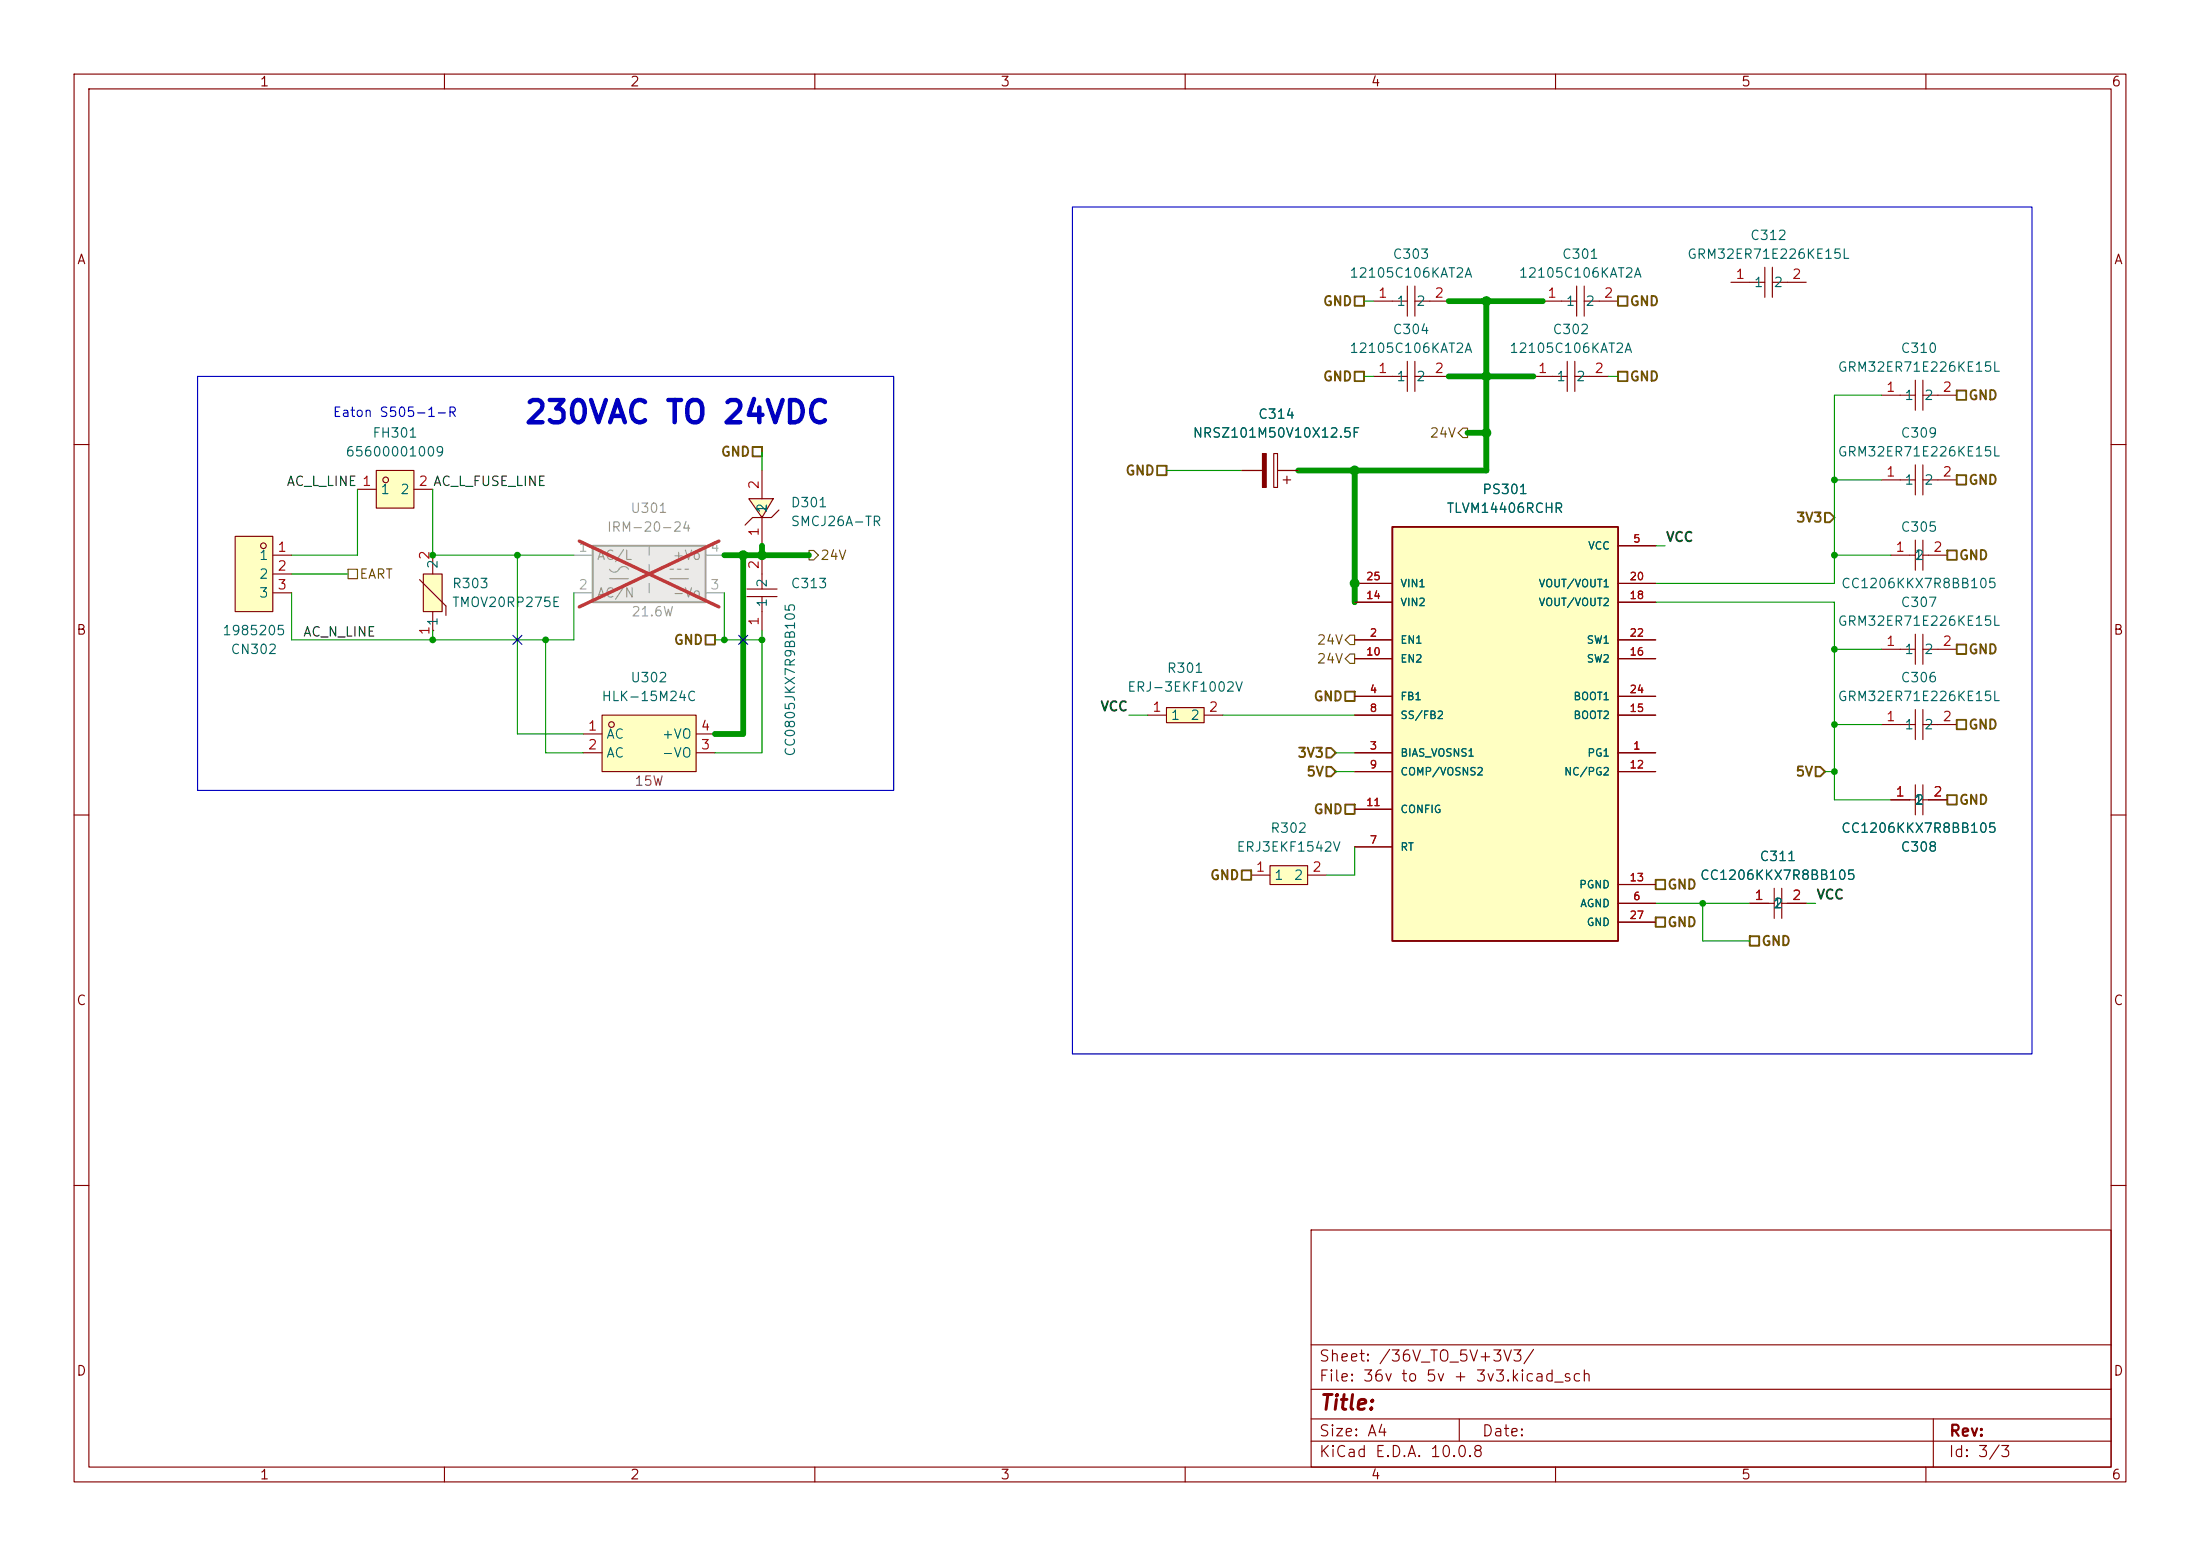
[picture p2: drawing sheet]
<svg xmlns="http://www.w3.org/2000/svg" width="297mm" height="210mm" viewBox="0 0 297 210" stroke-linecap="round" stroke-linejoin="round" font-family="sans-serif">
<g fill="none" stroke="#840000" stroke-width=".15">
<path d="M10 10h277v190h-277zM12 12h273v186h-273zM60 10v2M110 10v2M160 10v2M210 10v2M260 10v2M190 38.6v4.1M191 38.6v4.1M212.8 38.6v4.1M213.9 38.6v4.1M185.4 40.6h4.6"/>
<path d="M185.4 50.8h4.6M190 48.8v4M191 40.6h4.6M191 48.8v4M191 50.8h4.6M207 50.8h4.6M208.3 40.6h4.5M211.6 48.8v4M212.6 50.8h4.6M212.6 48.8v4M213.9 40.6h4.5M254 53.3h4.6"/>
<path d="M258.6 51.3v4.1M259.6 53.3h4.6M259.6 51.3v4.1M10 60h2M285 60h2M10 110h2M255.3 108h3.3M258.6 105.9v4.1M259.6 105.9v4.1M259.6 108h3.3M285 110h2M10 160h2"/>
<path d="M177 166h108v32h-108zM285 160h2M60 198v2M110 198v2M160 198v2M177 194.5h108M177 191.5h108M177 187.5h108M177 181.5h108M197 191.5v3M210 198v2M260 198v2"/>
<path d="M261 191.5v6.5"/>
</g>
<path d="M50.8 63.5h5.1v5.1h-5.1z" fill="#ffffc2"/>
<g fill="none" stroke="#840000" stroke-width=".15">
<path d="M48.3 66h2.5M50.8 63.5h5.1v5.1h-5.1zM55.9 66h2.5"/>
<circle cx="52.1" cy="64.8" r=".38"/>
</g>
<path d="M57.1 77.5h2.6v5.1h-2.6z" fill="#ffffc2"/>
<path d="M56.6 78.2l3.6 3.6v1.3M57.1 77.5h2.6v5.1h-2.6zM58.4 74.9h.1M58.4 74.9v2.6M58.4 85.1h.1M58.4 82.6v2.5" fill="none" stroke="#840000" stroke-width=".15"/>
<path d="M31.7 72.4h5.1v10.2h-5.1z" fill="#ffffc2"/>
<g fill="none" stroke="#840000" stroke-width=".15">
<path d="M31.7 72.4h5.1v10.2h-5.1zM36.8 74.9h2.6M36.8 77.5h2.6M36.8 80h2.6"/>
<circle cx="35.6" cy="73.7" r=".38"/>
</g>
<path d="M101.1 67.3h3.3l-1.5 2.6z" fill="#ffffc2"/>
<path d="M101.1 67.3h3.3l-1.5 2.6zM102.9 63.5v3.8M102.9 69.9v3.8M105.2 68.8l-1.1 1.1h-2.5l-1 1" fill="none" stroke="#840000" stroke-width=".15"/>
<path d="M81.3 96.5h12.7v7.6h-12.7z" fill="#ffffc2"/>
<g fill="none" stroke="#840000" stroke-width=".15">
<path d="M78.7 99.1h2.6M81.3 96.5h12.7v7.6h-12.7zM94 99.1h2.5M78.7 101.6h2.6M94 101.6h2.5"/>
<circle cx="82.6" cy="97.8" r=".38"/>
</g>
<path d="M80 73.7h15.2v7.6h-15.2z" fill="#ebeae8"/>
<path d="M80 73.7h15.2v7.6h-15.2z" fill="none" stroke="#9c9b98" stroke-width=".25"/>
<g fill="none" stroke="#9c9b98" stroke-width=".15">
<path d="M77.5 74.9h2.5M82.3 76.8a.77 .77 0 0 0 .7 .4 .77 .77 0 0 0 .7-.5 .73 .73 0 0 1 1.1 .1M82.3 78.1h2.5M87.6 73.7v1.2M87.6 76.2v1.3M87.6 78.7v1.3M90.4 78.1h2.6M90.4 76.8h.5M91.4 76.8h.5M92.5 76.8h.5M95.2 74.9h2.6M77.5 80h2.5"/>
<path d="M95.2 80h2.6"/>
</g>
<path d="M78.2 73l18.9 8.9M97.1 73l-18.9 8.9" fill="none" stroke="#e12e31" stroke-width=".46"/>
<g fill="none" stroke="#840000" stroke-width=".15">
<path d="M233.7 38.1h4.5M238.2 36.1v4M239.3 38.1h4.5M239.3 36.1v4M100.8 79.5h4.1M102.9 74.9v4.6M167.6 63.5h2.8M172 61.2h.5v4.6h-.5zM172.5 63.5h2.8M173.2 64.8h1M173.7 64.3v1M254 64.8h4.6"/>
<path d="M255.3 74.9h3.3M258.6 62.7v4.1M258.6 72.9v4.1M259.6 74.9h3.3M259.6 62.7v4.1M259.6 72.9v4.1M259.6 64.8h4.6M100.8 80.5h4.1M102.9 80.5v4.6M239.5 119.9v4.1M240.5 119.9v4.1M236.2 121.9h3.3"/>
<path d="M240.5 121.9h3.3"/>
</g>
<path d="M170.4 61.2h.5v4.6h-.5z" fill="#840000" stroke="#840000" stroke-width=".15"/>
<path d="M171.4 116.8h5.1v2.6h-5.1z" fill="#ffffc2"/>
<path d="M168.9 118.1h2.5M171.4 116.8h5.1v2.6h-5.1zM176.5 118.1h2.6" fill="none" stroke="#840000" stroke-width=".15"/>
<path d="M157.5 95.5h5.1v2h-5.1z" fill="#ffffc2"/>
<path d="M154.9 96.5h2.6M157.5 95.5h5.1v2h-5.1zM162.6 96.5h2.5" fill="none" stroke="#840000" stroke-width=".15"/>
<path d="M188 71.1h30.4v55.9h-30.4z" fill="#ffffc2"/>
<path d="M188 71.1h30.4v55.9h-30.4z" fill="none" stroke="#840000" stroke-width=".25"/>
<g fill="none" stroke="#840000" stroke-width=".15">
<path d="M167.6 63.5h2.8M172.5 63.5h2.8M182.9 78.7h5.1M218.4 73.7h5.1M218.4 78.7h5.1M182.9 86.4h5.1M182.9 94h5.1M182.9 96.5h5.1M182.9 88.9h5.1M182.9 81.3h5.1M218.4 86.4h5.1M218.4 94h5.1"/>
<path d="M218.4 96.5h5.1M218.4 88.9h5.1M218.4 81.3h5.1M254 87.6h4.6M254 97.8h4.6M258.6 85.6v4.1M258.6 95.8v4M259.6 87.6h4.6M259.6 85.6v4.1M259.6 95.8v4M259.6 97.8h4.6M182.9 101.6h5.1"/>
<path d="M182.9 114.3h5.1M182.9 104.1h5.1M182.9 109.2h5.1M218.4 101.6h5.1M218.4 104.1h5.1M218.4 119.4h5.1M255.3 108h2.5M260.3 108h2.6M218.4 121.9h5.1M218.4 124.5h5.1M236.2 121.9h2.6M241.3 121.9h2.5"/>
</g>
<g fill="none" stroke="#725600" stroke-width=".25">
<path d="M182.9 50.2h1.2v1.2h-1.2zM182.9 40h1.2v1.3h-1.2zM218.4 50.2h1.3v1.2h-1.3zM218.4 40h1.3v1.3h-1.3zM264.2 52.7h1.2v1.3h-1.2zM101.6 60.3h1.3v1.3h-1.3zM156.2 62.9h1.3v1.2h-1.3zM246.4 69.2h.6l.6 .7-.6 .6h-.6zM262.9 74.3h1.3v1.3h-1.3zM264.2 64.1h1.2v1.3h-1.2zM95.2 85.7h1.3v1.3h-1.3zM181.6 93.3h1.3v1.3h-1.3z"/>
<path d="M264.2 97.2h1.2v1.2h-1.2zM264.2 87h1.2v1.3h-1.2zM167.6 117.5h1.3v1.2h-1.3zM179.1 103.5h.6l.6 .6-.6 .7h-.6zM179.1 101h.6l.6 .6-.6 .6h-.6zM181.6 108.6h1.3v1.3h-1.3zM223.5 118.7h1.3v1.3h-1.3zM245.1 103.5h.6l.7 .6-.7 .7h-.6zM262.9 107.3h1.3v1.3h-1.3zM223.5 123.8h1.3v1.3h-1.3zM236.2 126.4h1.3v1.2h-1.3z"/>
</g>
<path d="M197.5 57.8h.6v1.3h-.6l-.7-.7zM47 76.8h1.3v1.3h-1.3zM109.2 74.3h.7l.6 .6-.6 .7h-.7zM182.2 88.3h.7v1.2h-.7l-.6-.6zM182.2 85.7h.7v1.3h-.7l-.6-.6z" fill="none" stroke="#725600" stroke-width=".15"/>
<g fill="none" stroke="#009600" stroke-width=".15">
<path d="M184.1 50.8h1.3M184.1 40.6h1.3M217.2 50.8h1.2M254 53.3h-6.4v25.4h-24.1M39.4 77.5h7.6M48.3 66v8.9h-8.9M58.4 66v8.9h19.1M69.8 74.9v24.2h8.9M102.9 61v2.5M157.5 63.5h10.1M223.5 73.7h1.3M247.6 74.9h7.7"/>
<path d="M247.6 64.8h6.4M39.4 80v6.4h38.1v-6.4M58.4 85.1v1.3M73.7 86.4v15.2h5M96.5 86.4h6.4M97.8 80v6.4M102.9 85.1v16.5h-6.4M152.4 96.5h2.5M165.1 96.5h17.8M223.5 81.3h24.1v26.7h7.7M247.6 97.8h6.4M247.6 87.6h6.4"/>
<path d="M180.3 101.6h2.6M180.3 104.1h2.6M182.9 114.3v3.8h-3.8M246.4 104.1h1.2M223.5 121.9h12.7M229.9 121.9v5.1h6.3M243.8 121.9h1.3"/>
</g>
<path d="M195.6 40.6h12.7M195.6 50.8h11.4M198.1 58.4h2.6M200.7 40.6v22.9h-25.4M97.8 74.9h11.4M100.3 74.9v24.2h-3.8M102.9 73.7v1.2M182.9 63.5v17.8" fill="none" stroke="#009600" stroke-width=".79"/>
<path d="M69.2 85.8l1.3 1.2M70.5 85.8l-1.3 1.2M99.7 85.8l1.2 1.2M100.9 85.8l-1.2 1.2" fill="none" stroke="#000084" stroke-width=".15"/>
<path d="M144.8 27.9h129.5v114.3h-129.5zM26.7 50.8h93.9v55.9h-93.9z" fill="none" stroke="#0000c2" stroke-width=".15"/>
<g fill="#009600">
<circle cx="102.9" cy="74.9" r=".67"/>
<circle cx="100.3" cy="74.9" r=".67"/>
<circle cx="102.9" cy="86.4" r=".46"/>
<circle cx="97.8" cy="86.4" r=".46"/>
<circle cx="73.7" cy="86.4" r=".46"/>
<circle cx="200.7" cy="58.4" r=".67"/>
<circle cx="200.7" cy="50.8" r=".67"/>
<circle cx="200.7" cy="40.6" r=".67"/>
<circle cx="182.9" cy="63.5" r=".67"/>
<circle cx="182.9" cy="78.7" r=".67"/>
<circle cx="247.6" cy="74.9" r=".46"/>
<circle cx="247.6" cy="87.6" r=".46"/>
<circle cx="247.6" cy="104.1" r=".46"/>
<circle cx="229.9" cy="121.9" r=".46"/>
<circle cx="247.6" cy="97.8" r=".46"/>
<circle cx="247.6" cy="64.8" r=".46"/>
<circle cx="69.8" cy="74.9" r=".46"/>
<circle cx="58.4" cy="86.4" r=".46"/>
<circle cx="58.4" cy="74.9" r=".46"/>
</g>
<text font-size="3" fill="#0000c2" x="70.6" y="57.9">230VAC TO 24VDC</text>
<text font-size="2" fill="#840000" x="178" y="190.8">Title:</text>
<g font-size="1.5" fill="#840000">
<text x="178" y="184.1">Sheet: /36V_TO_5V+3V3/</text>
<text x="178" y="186.8">File: 36v to 5v + 3v3.kicad_sch</text>
<text x="178" y="197">KiCad E.D.A. 10.0.8</text>
<text x="178" y="194.2">Size: A4</text>
<text x="200" y="194.2">Date:</text>
<text x="263" y="197">Id: 3/3</text>
<text x="263" y="194.2">Rev:</text>
</g>
<g font-size="1.3" fill="#840000">
<text x="35" y="12">1</text>
<text x="85" y="12">2</text>
<text x="135" y="12">3</text>
<text x="185" y="12">4</text>
<text x="235" y="12">5</text>
<text x="285" y="12">6</text>
<text x="10.3" y="36">A</text>
<text x="285.3" y="36">A</text>
<text x="10.2" y="86">B</text>
<text x="285.2" y="86">B</text>
<text x="10.2" y="136">C</text>
<text x="285.2" y="136">C</text>
<text x="10.2" y="186">D</text>
<text x="285.2" y="186">D</text>
<text x="35" y="200">1</text>
<text x="85" y="200">2</text>
<text x="135" y="200">3</text>
<text x="185" y="200">4</text>
<text x="235" y="200">5</text>
<text x="285" y="200">6</text>
</g>
<g font-size="1.3" fill="#006464">
<text x="187.9" y="35.3">C303</text>
<text x="210.8" y="35.3">C301</text>
<text x="227.7" y="35.3">GRM32ER71E226KE15L</text>
<text x="236.2" y="32.7">C312</text>
<text x="182.1" y="37.8">12105C106KAT2A</text>
<text x="188.4" y="41.6">1</text>
<text x="191.1" y="41.6">2</text>
<text x="204.9" y="37.8">12105C106KAT2A</text>
<text x="211.3" y="41.6">1</text>
<text x="214" y="41.6">2</text>
<text x="236.7" y="39.1">1</text>
<text x="239.4" y="39.1">2</text>
<text x="182.1" y="48">12105C106KAT2A</text>
<text x="187.9" y="45.4">C304</text>
<text x="203.7" y="48">12105C106KAT2A</text>
<text x="209.5" y="45.4">C302</text>
<text x="256.5" y="48">C310</text>
<text x="188.4" y="51.8">1</text>
<text x="191.1" y="51.8">2</text>
<text x="210" y="51.8">1</text>
<text x="212.7" y="51.8">2</text>
<text x="248" y="50.5">GRM32ER71E226KE15L</text>
<text x="50.2" y="59.4">FH301</text>
<text x="160.9" y="59.4">NRSZ101M50V10X12.5F</text>
<text x="169.8" y="56.8">C314</text>
<text x="256.5" y="59.4">C309</text>
<text x="257" y="54.3">1</text>
<text x="259.7" y="54.3">2</text>
<text x="46.6" y="61.9">65600001009</text>
<text x="248" y="61.9">GRM32ER71E226KE15L</text>
<text x="257" y="65.7">1</text>
<text x="259.7" y="65.7">2</text>
<text x="51.3" y="67">1</text>
<text x="53.9" y="67">2</text>
<text x="103.8" y="69.4" transform="rotate(-90 103.8 69.4)">1</text>
<text x="103.8" y="69.3" transform="rotate(-90 103.8 69.3)">2</text>
<text x="106.7" y="68.8">D301</text>
<text x="106.7" y="71.3">SMCJ26A-TR</text>
<text x="195.2" y="69.5">TLVM14406RCHR</text>
<text x="200" y="67">PS301</text>
<text x="34.9" y="75.9">1</text>
<text x="59.4" y="76.9" transform="rotate(-90 59.4 76.9)">2</text>
<text x="256.5" y="72.1">C305</text>
<text x="258.3" y="75.9">1</text>
<text x="258.4" y="75.9">2</text>
<text x="34.9" y="78.4">2</text>
<text x="34.9" y="81">3</text>
<text x="60.9" y="79.7">R303</text>
<text x="60.9" y="82.2">TMOV20RP275E</text>
<text x="103.8" y="82.1" transform="rotate(-90 103.8 82.1)">1</text>
<text x="103.8" y="79.4" transform="rotate(-90 103.8 79.4)">2</text>
<text x="106.7" y="79.7">C313</text>
<text x="248.5" y="79.7">CC1206KKX7R8BB105</text>
<text x="256.5" y="82.2">C307</text>
<text x="29.9" y="86.1">1985205</text>
<text x="31" y="88.6">CN302</text>
<text x="59.4" y="84.6" transform="rotate(-90 59.4 84.6)">1</text>
<text x="248" y="84.8">GRM32ER71E226KE15L</text>
<text x="257" y="88.6">1</text>
<text x="259.7" y="88.6">2</text>
<text x="81.1" y="94.9">HLK-15M24C</text>
<text x="85" y="92.4">U302</text>
<text x="152.1" y="93.7">ERJ-3EKF1002V</text>
<text x="157.4" y="91.1">R301</text>
<text x="248" y="94.9">GRM32ER71E226KE15L</text>
<text x="256.5" y="92.4">C306</text>
<text x="81.8" y="100">AC</text>
<text x="89.3" y="100">+VO</text>
<text x="158" y="97.5">1</text>
<text x="160.6" y="97.5">2</text>
<text x="257" y="98.8">1</text>
<text x="259.7" y="98.8">2</text>
<text x="81.8" y="102.6">AC</text>
<text x="89.3" y="102.6">-VO</text>
<text x="107.6" y="102.2" transform="rotate(-90 107.6 102.2)">CC0805JKX7R9BB105</text>
<text x="171.4" y="112.7">R302</text>
<text x="248.5" y="112.7">CC1206KKX7R8BB105</text>
<text x="258.3" y="108.9">1</text>
<text x="258.4" y="108.9">2</text>
<text x="166.8" y="115.3">ERJ3EKF1542V</text>
<text x="171.9" y="119.1">1</text>
<text x="174.6" y="119.1">2</text>
<text x="229.4" y="119.1">CC1206KKX7R8BB105</text>
<text x="237.5" y="116.5">C311</text>
<text x="256.5" y="115.3">C308</text>
<text x="239.2" y="122.9">1</text>
<text x="239.4" y="122.9">2</text>
</g>
<g font-size="1.3" fill="#725600">
<text x="178.5" y="41.6">GND</text>
<text x="219.9" y="41.6">GND</text>
<text x="178.5" y="51.8">GND</text>
<text x="219.9" y="51.8">GND</text>
<text x="192.9" y="59.4">24V</text>
<text x="265.7" y="54.3">GND</text>
<text x="97.2" y="61.9">GND</text>
<text x="151.9" y="64.5">GND</text>
<text x="265.7" y="65.7">GND</text>
<text x="242.4" y="70.8">3V3</text>
<text x="110.7" y="75.9">24V</text>
<text x="264.4" y="75.9">GND</text>
<text x="48.4" y="78.4">EART</text>
<text x="90.9" y="87.3">GND</text>
<text x="177.7" y="89.9">24V</text>
<text x="177.7" y="87.3">24V</text>
<text x="265.7" y="88.6">GND</text>
<text x="177.3" y="94.9">GND</text>
<text x="265.7" y="98.7">GND</text>
<text x="175.1" y="102.6">3V3</text>
<text x="176.3" y="105.1">5V</text>
<text x="242.3" y="105.1">5V</text>
<text x="177.3" y="110.2">GND</text>
<text x="264.4" y="108.9">GND</text>
<text x="163.3" y="119.1">GND</text>
<text x="225" y="125.4">GND</text>
<text x="225" y="120.3">GND</text>
<text x="237.7" y="128">GND</text>
</g>
<g font-size="1.3" fill="#a90000">
<text x="186" y="40.5">1</text>
<text x="193.6" y="40.5">2</text>
<text x="208.8" y="40.5">1</text>
<text x="216.4" y="40.5">2</text>
<text x="234.2" y="38">1</text>
<text x="241.8" y="38">2</text>
<text x="186" y="50.7">1</text>
<text x="193.6" y="50.7">2</text>
<text x="207.5" y="50.7">1</text>
<text x="215.2" y="50.7">2</text>
<text x="254.5" y="53.2">1</text>
<text x="262.2" y="53.2">2</text>
<text x="56.4" y="65.9">2 AC_L_FUSE_LINE</text>
<text x="254.5" y="64.6">1</text>
<text x="262.2" y="64.6">2</text>
<text x="102.7" y="66.1" transform="rotate(-90 102.7 66.1)">2</text>
<text x="37.4" y="74.8">1</text>
<text x="37.4" y="77.3">2</text>
<text x="58.3" y="75.7" transform="rotate(-90 58.3 75.7)">2</text>
<text x="102.7" y="76.9" transform="rotate(-90 102.7 76.9)">2</text>
<text x="102.7" y="72.5" transform="rotate(-90 102.7 72.5)">1</text>
<text x="255.8" y="74.8">1</text>
<text x="260.9" y="74.8">2</text>
<text x="37.4" y="79.9">3</text>
<text x="58.3" y="85.8" transform="rotate(-90 58.3 85.8)">1</text>
<text x="102.7" y="84.6" transform="rotate(-90 102.7 84.6)">1</text>
<text x="254.5" y="87.5">1</text>
<text x="262.2" y="87.5">2</text>
<text x="79.3" y="98.9">1</text>
<text x="79.3" y="101.5">2</text>
<text x="94.5" y="101.5">3</text>
<text x="94.5" y="98.9">4</text>
<text x="155.5" y="96.4">1</text>
<text x="163.1" y="96.4">2</text>
<text x="254.5" y="97.7">1</text>
<text x="262.2" y="97.7">2</text>
<text x="255.8" y="107.8">1</text>
<text x="260.9" y="107.8">2</text>
<text x="169.4" y="118">1</text>
<text x="177.1" y="118">2</text>
<text x="236.8" y="121.8">1</text>
<text x="241.8" y="121.8">2</text>
</g>
<text font-size="1.3" fill="#0000c2" x="44.8" y="56.6">Eaton S505-1-R</text>
<g font-size="1.3" fill="#0f0f0f">
<text x="38.6" y="65.9">AC_L_LINE 1</text>
<text x="224.8" y="73.4">VCC</text>
<text x="40.8" y="86.2">AC_N_LINE</text>
<text x="148.5" y="96.3">VCC</text>
<text x="245.2" y="121.7">VCC</text>
</g>
<g font-size="1.3" fill="#939391">
<text x="85" y="69.5">U301</text>
<text x="80.5" y="75.9">AC/L</text>
<text x="81.8" y="72.1">IRM-20-24</text>
<text x="90.7" y="75.9">+Vo</text>
<text x="80.5" y="81">AC/N</text>
<text x="90.7" y="81">-Vo</text>
</g>
<g font-size="1.3" fill="#a5a4a2">
<text x="78" y="74.8">1</text>
<text x="95.8" y="74.8">4</text>
<text x="78" y="79.9">2</text>
<text x="95.8" y="79.9">3</text>
</g>
<text font-size="1.3" fill="#9c9b98" x="85.1" y="83.5">21.6W</text>
<text font-size="1.3" fill="#840084" x="85.6" y="106.4">15W</text>
<g font-size="1" fill="#006464">
<text x="214.3" y="74.4">VCC</text>
<text x="189" y="82">VIN2</text>
<text x="189" y="79.5">VIN1</text>
<text x="207.6" y="82">VOUT/VOUT2</text>
<text x="207.6" y="79.5">VOUT/VOUT1</text>
<text x="189" y="87.1">EN1</text>
<text x="189" y="89.7">EN2</text>
<text x="214.1" y="89.7">SW2</text>
<text x="214.1" y="87.1">SW1</text>
<text x="189" y="94.7">FB1</text>
<text x="212.3" y="94.7">BOOT1</text>
<text x="189" y="97.3">SS/FB2</text>
<text x="212.3" y="97.3">BOOT2</text>
<text x="189" y="102.4">BIAS_VOSNS1</text>
<text x="189" y="104.9">COMP/VOSNS2</text>
<text x="211.1" y="104.9">NC/PG2</text>
<text x="214.2" y="102.4">PG1</text>
<text x="189" y="110">CONFIG</text>
<text x="189" y="115.1">RT</text>
<text x="213.1" y="120.1">PGND</text>
<text x="213.3" y="122.7">AGND</text>
<text x="214.1" y="125.2">GND</text>
</g>
<g font-size="1" fill="#a90000">
<text x="220.4" y="73.5">5</text>
<text x="184.4" y="81.1">14</text>
<text x="184.4" y="78.6">25</text>
<text x="219.9" y="81.1">18</text>
<text x="219.9" y="78.6">20</text>
<text x="184.4" y="88.7">10</text>
<text x="184.8" y="86.2">2</text>
<text x="219.9" y="88.7">16</text>
<text x="219.9" y="86.2">22</text>
<text x="184.8" y="93.8">4</text>
<text x="219.9" y="93.8">24</text>
<text x="184.8" y="101.4">3</text>
<text x="184.8" y="96.3">8</text>
<text x="219.9" y="96.3">15</text>
<text x="220.4" y="101.4">1</text>
<text x="184.8" y="104">9</text>
<text x="219.9" y="104">12</text>
<text x="184.4" y="109">11</text>
<text x="184.8" y="114.1">7</text>
<text x="219.9" y="119.2">13</text>
<text x="219.9" y="124.3">27</text>
<text x="220.4" y="121.7">6</text>
</g>
</svg>
